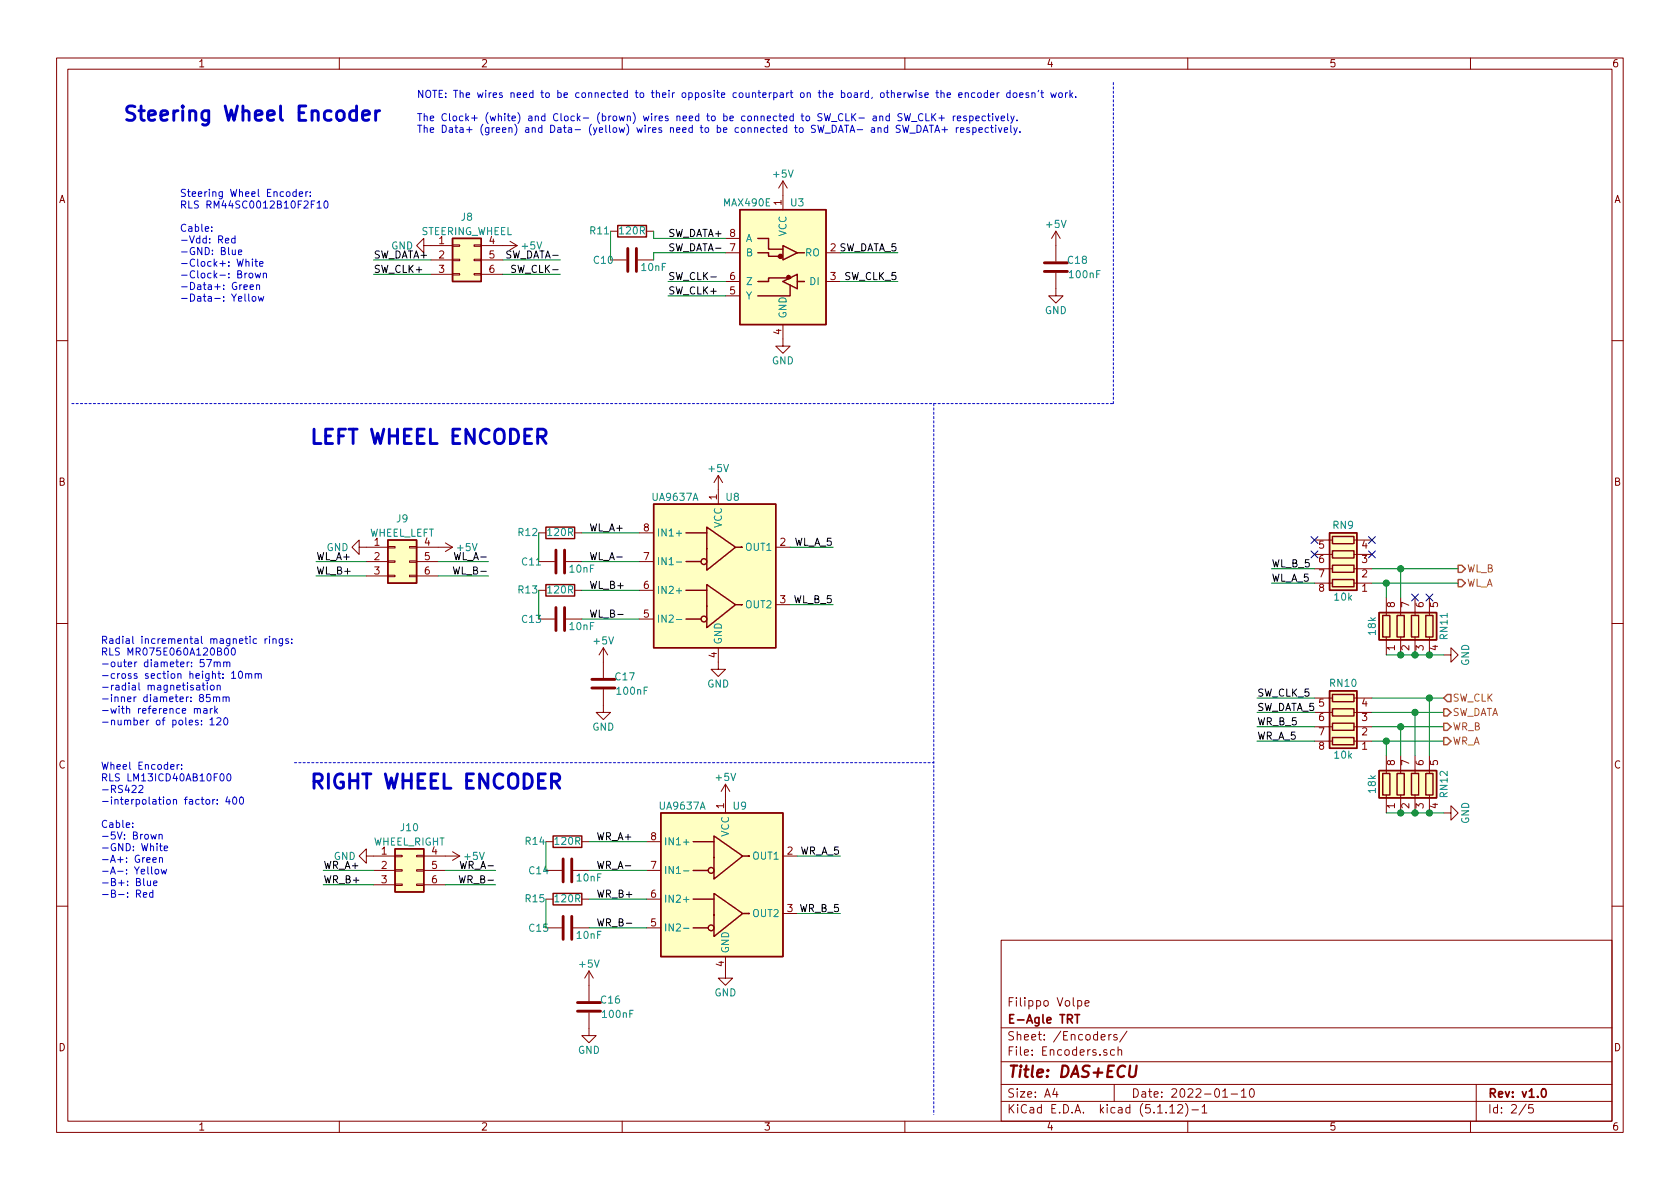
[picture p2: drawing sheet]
<svg xmlns="http://www.w3.org/2000/svg" width="297mm" height="210mm" viewBox="0 0 297 210" stroke-linecap="round" stroke-linejoin="round" font-family="sans-serif">
<g fill="none" stroke="#840000" stroke-width=".18">
<path d="M10 10.3h277v189.9h-277zM12 12.2h273v186.1h-273zM60 10.3v1.9M110 10.3v1.9M160 10.3v1.9M210 10.3v1.9M260 10.3v1.9M138.4 32v5.1M138.4 32l-.7 1.3M138.4 32l.8 1.3M74.9 43.4v-1.2l-1.2 1.2 1.2 1.3v-1.3h5.1M76.2 46h3.8"/>
<path d="M76.2 48.5h3.8M80 48.4h1.3v.2h-1.3zM80 43.3h1.3v.3h-1.3zM80 45.8h1.3v.3h-1.3zM83.8 48.4h1.3v.2h-1.3zM83.8 43.3h1.3v.3h-1.3zM83.8 45.8h1.3v.3h-1.3zM85.1 46h3.8M85.1 43.4h6.3M85.1 48.5h3.8M90.2 42.7l1.2 .7M91.4 43.4l-1.2 .8"/>
<path d="M107.9 46h2.8M107.9 40.9h1.3M112.8 46h2.8M114.3 40.9h1.3M128.3 44.7h2.5M128.3 49.8h2.5M128.3 52.3h2.5M128.3 42.2h2.5M138.4 57.4v3.8h1.3l-1.3 1.3-1.2-1.3h1.2M139.1 49.1h.6M146 44.7h2.6M146 49.8h2.6"/>
<path d="M186.7 48.3v4h1.3l-1.3 1.3-1.3-1.3h1.3M186.7 40.9l-.8 1.3M186.7 40.9v5.3M186.7 40.9l.8 1.3M10 60.2h2M285 60.2h2M63.5 96.8v-1.3l-1.3 1.3 1.3 1.2v-1.2h5.1M64.8 99.3h3.8M68.6 96.6h1.2v.3h-1.2zM68.6 99.2h1.2v.2h-1.2zM72.4 96.6h1.3v.3h-1.3zM72.4 99.2h1.3v.2h-1.3z"/>
<path d="M73.7 99.3h3.8M73.7 96.8h6.3M78.7 96l1.3 .8M80 96.8l-1.3 .7M95.2 99.3h2.8M95.2 94.2h1.3M100.1 99.3h2.8M101.6 94.2h1.3M113 99.3h2.6M113 94.2h2.6M127 84.1l-.8 1.2M127 84.1v5"/>
<path d="M127 84.1l.8 1.2M137.2 96.8h2.5M232.4 98h3.2M232.4 95.5h3.2M239.4 98h3.2M239.4 95.5h3.2M10 110.3h2M64.8 101.8h3.8M68.6 101.7h1.2v.3h-1.2zM72.4 101.7h1.3v.3h-1.3zM73.7 101.8h3.8M95.2 109.5h2.8"/>
<path d="M95.2 104.4h1.3M100.1 109.5h2.8M101.6 104.4h1.3M106.7 114.5l-.8 1.3M106.7 114.5v5.4M106.7 114.5l.7 1.3M113 109.5h2.6M113 104.4h2.6M127 114.5v3.9h1.3l-1.3 1.2-1.3-1.2h1.3M137.2 106.9h2.5M232.4 103.1h3.2M232.4 100.6h3.2"/>
<path d="M239.4 103.1h3.2M239.4 100.6h3.2M245.1 105.7v3.1M245.1 112.6v3.2M247.6 105.7v3.1M247.6 112.6v3.2M250.2 105.7v3.1M250.2 112.6v3.2M252.7 105.7v3.1M252.7 112.6v3.2M255.3 115.8h1.2v-1.3l1.3 1.3-1.3 1.3v-1.3M285 110.3h2"/>
<path d="M106.7 121.9v4.1h1.2l-1.2 1.2-1.3-1.2h1.3M128.3 138.7v5.1M128.3 138.7l-.8 1.2M128.3 138.7l.7 1.2M232.4 131.1h3.2M232.4 128.5h3.2M232.4 126h3.2M232.4 123.4h3.2M239.4 131.1h3.2M239.4 128.5h3.2M239.4 126h3.2M239.4 123.4h3.2"/>
<path d="M245.1 133.6v3.2M247.6 133.6v3.2M250.2 133.6v3.2M252.7 133.6v3.2M64.8 151.4v-1.3l-1.3 1.3 1.3 1.2v-1.2h5M66 153.9h3.8M66 156.5h3.8M69.8 156.3h1.3v.3h-1.3zM69.8 151.3h1.3v.2h-1.3zM69.8 153.8h1.3v.2h-1.3zM73.7 156.3h1.2v.3h-1.2zM73.7 151.3h1.2v.2h-1.2z"/>
<path d="M73.7 153.8h1.2v.2h-1.2zM74.9 151.4h6.4M74.9 153.9h3.8M74.9 156.5h3.8M80 150.6l1.3 .8M81.3 151.4l-1.3 .7M96.5 159h1.3M96.5 153.9h2.8M96.5 148.8h1.3M101.3 153.9h2.8M102.9 159h1.2M102.9 148.8h1.2"/>
<path d="M114.3 159h2.5M114.3 153.9h2.5M114.3 148.8h2.5M138.4 151.4h2.6M245.1 140.6v3.2M247.6 140.6v3.2M250.2 140.6v3.2M252.7 140.6v3.2M255.3 143.8h1.2v-1.3l1.3 1.3-1.3 1.2v-1.2M10 160.2h2M96.5 164.1h2.8M101.3 164.1h2.8"/>
<path d="M104.1 179.1v4h1.3l-1.3 1.3-1.2-1.3h1.2M104.1 171.7v5.3M104.1 171.7l-.7 1.3M104.1 171.7l.8 1.3M114.3 164.1h2.5M128.3 169.2v3.8h1.2l-1.2 1.2-1.3-1.2h1.3M138.4 161.5h2.6M177 166.3h108v32h-108zM190.6 177l.4-.1 .3 .3-.2 .6h-.5M191.8 177.4l.8-.1-.1-.3-.5-.1-.2 .2 .1 .7h.6M285 160.2h2M60 198.3v1.9"/>
<path d="M110 198.3v1.9M160 198.3v1.9M177 194.8h108M177 191.8h108M177 187.8h108M177 181.8h108M186.5 192.5l-.4 1h1M186.8 193v1M194.7 183.4l.7-.1-.1-.3-.4-.1-.2 .2 .1 .7h.5M196.1 182.9v1M196.5 182.9l-.4 .2v.1M197 191.8v3"/>
<path d="M197.1 185.7l-.5-.1-.3 .3 .2 .6h.6M197.5 183a.37 .37 0 0 0-.6 .1l.1 .3 .5 .1 .1 .1-.3 .3-.4-.1M197.7 185.7l.2-.1 .4 .1v.9M197.7 185.1v1.5M199.3 182.3l-1.3 2M206.8 195.8l.5-.5v1.5M206.8 196.8h.9M208.3 195.5l.2-.2h.3l.2 .2 .1 .3-.9 1h.9M209.6 195.1a1.71 1.71 0 0 1 0 2.3M210 198.3v1.9M210.7 196.3h1.2M212.5 195.8l.5-.5v1.5"/>
<path d="M212.5 196.8h.9M216.2 194h.8M217.7 193.5h1.1M219.5 193l.4-.5v1.5M219.5 194h.8M221.1 192.6l.2-.1a.8 .8 0 0 1 .5 .8 .8 .8 0 0 1-.5 .7 1 1 0 0 1-.2-1.4zM260 198.3v1.9M261 191.8v6.5M269.8 195.2l-1.2 2M271 195.3h-.7v.7l.2-.1 .5 .1 .1 .2-.1 .5-.2 .1-.5-.1"/>
</g>
<path d="M190 179.4h.9M190.5 179.4v1.5M272.7 192.7l.2-.2a.81 .81 0 0 1 .6 .6 .81 .81 0 0 1-.3 .8l-.2 .1a.79 .79 0 0 1-.3-1.3z" fill="none" stroke="#840000" stroke-width=".3"/>
<path d="M199.8 188.4l-.2 1.7 .2 .2a.66 .66 0 0 0 1-.2l.2-1.7" fill="none" stroke="#840000" stroke-width=".41"/>
<g fill="#ffffc2" stroke="#ffffc2" stroke-width=".18">
<path d="M116.8 143.8h21.6v25.4h-21.6z"/>
<path d="M69.8 150.1h5.1v7.6h-5.1z"/>
<path d="M235.1 94.2h4.8v10.2h-4.8z"/>
<path d="M243.8 108.3h10.2v4.9h-10.2z"/>
<path d="M235.1 122.2h4.8v10.1h-4.8z"/>
<path d="M243.8 136.3h10.2v4.8h-10.2z"/>
<path d="M68.6 95.5h5.1v7.6h-5.1z"/>
<path d="M130.8 37.1h15.2v20.3h-15.2z"/>
<path d="M80 42.2h5.1v7.6h-5.1z"/>
<path d="M115.6 89.1h21.6v25.4h-21.6z"/>
</g>
<g fill="none" stroke="#840000" stroke-width=".25">
<path d="M109.2 39.9h5.1v2h-5.1zM130.8 37.1h15.2v20.3h-15.2zM80 42.2h5.1v7.6h-5.1zM134 42.2h1.9v1.9h2.5M134 44.7h1.9v.6h1.9M138.4 49.8l2.6-1.3v2.5zM138.4 43.4l2.6 1.3-2.6 1.3zM139.1 49.1h-3.2v.7h-1.9M139.7 50.4v1.9h-5.7M141 49.8h1.2M141 44.7h1.2M68.6 95.5h5.1v7.6h-5.1z"/>
<path d="M96.5 93.2h5.1v2h-5.1zM115.6 89.1h21.6v25.4h-21.6zM121.3 94.2h3.7M121.3 99.3h2.7M125 93.2l5 3.6-5 4zM130.2 96.8h1h-.1M235.1 94.2h4.8v10.2h-4.8zM235.6 99.9h3.8v1.3h-3.8zM235.6 97.4h3.8v1.3h-3.8zM235.6 94.9h3.8v1.2h-3.8zM96.5 103.4h5.1v2h-5.1zM121.3 104.4h3.7"/>
<path d="M121.3 109.5h2.7M125 103.4l5 3.5-5 4.1zM130.2 106.9h1h-.1M235.6 102.5h3.8v1.3h-3.8zM243.8 108.3h10.2v4.9h-10.2zM244.5 108.8h1.2v3.8h-1.2zM247 108.8h1.3v3.8h-1.3zM249.6 108.8h1.2v3.8h-1.2zM252.1 108.8h1.3v3.8h-1.3zM235.1 122.2h4.8v10.1h-4.8zM235.6 130.4h3.8v1.3h-3.8zM235.6 127.9h3.8v1.3h-3.8z"/>
<path d="M235.6 125.3h3.8v1.3h-3.8zM235.6 122.8h3.8v1.3h-3.8zM243.8 136.3h10.2v4.8h-10.2zM244.5 136.8h1.2v3.8h-1.2zM247 136.8h1.3v3.8h-1.3zM249.6 136.8h1.2v3.8h-1.2zM252.1 136.8h1.3v3.8h-1.3zM69.8 150.1h5.1v7.6h-5.1zM97.8 147.8h5.1v2.1h-5.1zM97.8 158h5.1v2h-5.1zM116.8 143.8h21.6v25.4h-21.6zM122.6 159h3.6"/>
<path d="M122.6 148.8h3.6M122.6 153.9h2.6M126.2 158l5.1 3.5-5.1 4.1zM126.2 147.8l5.1 3.6-5.1 4zM131.4 151.4h1.1h-.2M122.6 164.1h2.6M131.4 161.5h1.1h-.2"/>
<circle cx="124.5" cy="99.3" r=".51"/>
<circle cx="124.5" cy="109.5" r=".51"/>
<circle cx="125.7" cy="153.9" r=".51"/>
<circle cx="125.7" cy="164.1" r=".51"/>
</g>
<path d="M119.6 99.4h.9M119.6 94.3h.9M119.6 109.5h.9M119.6 104.5h.9M120.9 159.1h.9M120.9 154h.9M120.9 148.9h.9M120.9 164.2h.9" fill="none" stroke="#008484" stroke-width=".18"/>
<g fill="none" stroke="#840000" stroke-width=".51">
<path d="M111 43.9v4.1M112.5 43.9v4.1M184.7 48h4M184.7 46.5h4M98.3 97.3v4M99.8 97.3v4M98.3 107.4v4.1M99.8 107.4v4.1M104.6 121.7h4.1M104.6 120.1h4.1M99.6 151.9v4.1M101.1 151.9v4.1"/>
<path d="M99.6 162v4.1M101.1 162v4.1M102.1 178.8h4.1M102.1 177.3h4.1"/>
</g>
<circle cx="139.7" cy="49.1" r=".13" fill="#840000" stroke="#840000" stroke-width=".18"/>
<g fill="#840000" stroke="#840000" stroke-width=".25">
<circle cx="139.4" cy="49" r=".3"/>
<circle cx="138" cy="45.3" r=".36"/>
</g>
<path d="M12.7 71.4h184.1M165.1 71.4v125.7M196.8 71.4v-57.2M52.1 134.9h113" fill="none" stroke="#0000c2" stroke-width=".18" stroke-dasharray=".4 .4"/>
<g fill="none" stroke="#008400" stroke-width=".18">
<path d="M66 48.5h10.2M66 46h10.2M88.9 48.5h10.2M88.9 46h10.2M107.9 40.9v5.1M115.6 40.9v1.3h12.7M118.1 49.8h10.2M118.1 52.3h10.2M128.3 44.7h-12.7v1.3M148.6 49.8h10.1M148.6 44.7h10.1M55.9 99.3h8.9"/>
<path d="M77.5 99.3h8.9M95.2 94.2v5.1M102.9 99.3h10.1M102.9 94.2h10.1M139.7 96.8h7.6M55.9 101.8h8.9M77.5 101.8h8.9M95.2 104.4v5.1M102.9 109.5h10.1M102.9 104.4h10.1M139.7 106.9h7.6M224.8 100.6h7.6"/>
<path d="M224.8 103.1h7.6M242.6 100.6h15.2M242.6 103.1h15.2M245.1 115.8h10.2M245.1 103.1v2.6M247.6 100.6v5.1M222.2 123.4h10.2M222.2 126h10.2M222.2 131.1h10.2M222.2 128.5h10.2M242.6 123.4h12.7M242.6 126h12.7"/>
<path d="M242.6 131.1h12.7M242.6 128.5h12.7M245.1 131.1v2.5M247.6 128.5v5.1M250.2 126v7.6M252.7 123.4v10.2M57.1 153.9h8.9M57.1 156.5h8.9M78.7 153.9h8.9M78.7 156.5h8.9M96.5 148.8v5.1M96.5 159v5.1"/>
<path d="M104.1 153.9h10.2M104.1 148.8h10.2M104.1 159h10.2M141 151.4h7.6M245.1 143.8h10.2M104.1 164.1h10.2M141 161.5h7.6"/>
</g>
<path d="M257.8 99.9h.6l.7 .7-.7 .6h-.6zM257.8 102.5h.6l.7 .6-.7 .7h-.6zM255.3 130.4h.6l.6 .7-.6 .6h-.6zM255.3 127.9h.6l.6 .6-.6 .7h-.6zM255.3 125.3h.6l.6 .7-.6 .6h-.6zM255.9 122.8h.6v1.3h-.6l-.6-.7z" fill="none" stroke="#848400" stroke-width=".25"/>
<path d="M91.2 47l-.5-.1-.2 .1v.4l.6 .2 .1 .3-.3 .3-.5-.1M125.7 49h.9M80.2 100.2l.3 1.3 .2-.9 .2 .9 .4-1.3M109.2 108.7h1M81.2 154.9l.3 1.2 .2-.9 .3 .9 .3-1.2M110.7 163.3h1" fill="none" stroke="#000" stroke-width=".18"/>
<g fill="none" stroke="#0000c2" stroke-width=".18">
<path d="M167.5 16.8l.6-.1-.1-.2-.4-.1-.1 .2v.6h.5M169.5 16.8l.6-.1v-.2l-.4-.1-.2 .2 .1 .6h.5M170.7 16.5l.1-.1 .3 .1 .1 .7M170.7 16.4v.8M172.4 16.5l-.4-.1-.2 .2 .1 .6h.5M172.9 16.5l.2-.1 .4 .1v.5l-.1 .2h-.3l-.2-.1zM174.6 16.5l-.4-.1-.2 .2 .1 .6h.5M174.6 16v1.2M175.1 16.8l.6-.1v-.2l-.4-.1-.2 .2 .1 .6h.5M176.3 16.4v.8M176.7 16.4l-.3 .1-.1 .1M178.6 16.5l-.4-.1-.2 .2 .1 .6h.5"/>
<path d="M178.6 16v1.2M179.2 16.5l.4-.1 .2 .2-.1 .6h-.3l-.3-.2zM180.3 16.8l.6-.1-.1-.2-.3-.1-.2 .2v.6h.5M181.9 16.5l-.3-.1-.2 .2v.2l.5 .1v.3h-.5M182.4 16.5l.3-.1 .2 .1 .1 .7M182.4 16.4v.8M183.7 16l-.2 .2M184 16.4h.5M184.2 16v1.1l.3 .1M185.8 16.4l.2 .8 .3-.6 .2 .6 .3-.8M187.3 16.5l.3-.1 .2 .1-.1 .7h-.3l-.2-.2zM188.4 16.4v.8"/>
<path d="M188.7 16.4l-.3 .2M189.2 16v1.2M189.3 16.8l.4 .4M189.7 16.4l-.5 .5M190.2 17.1v.1M52.4 34l-.4-.1-.2 .2 .1 .6h.5M52.4 33.5v1.2M52.9 34.3l.6-.1v-.2l-.4-.1-.2 .2 .1 .6h.5M54.1 33.9v.8M54.4 33.9l-.2 .1-.1 .1M54.9 34.6v.1M54.9 34v.1"/>
<path d="M55.7 35.5h-.7v1.3M56.1 35.9l.3-.4v1.3M56.1 36.8h.7M57.4 35.7l.2-.2a.69 .69 0 0 1 .4 .7 .69 .69 0 0 1-.4 .6l-.3-.2v-.3zM159.5 20.2l-.5-.1-.2 .1-.1 .2 .2 .2 .5 .2 .1 .3-.3 .3-.5-.1M159.9 20.1l.3 1.3 .3-1 .2 1 .3-1.3M160.9 23.5h.9M161.2 21.5h.9M162.1 22.1a.64 .64 0 0 1 .8 .7 .64 .64 0 0 1-.8 .6zM163.2 20.2a.6 .6 0 0 0-.9 .4 .6 .6 0 0 0 .6 .8l.3-.2M163.2 23.4l.5-1.3 .4 1.3M163.3 23.1h.7"/>
<path d="M163.7 20.1v1.3h.6M164.3 22.1h.7M164.7 22.1v1.3M164.7 20.1v1.3M164.9 20.6l.6 .8M165.3 23.4l.4-1.3 .4 1.3M165.4 23.1h.6M165.5 20.1l-.8 .7M166 20.9h1M166.5 20.4v1M166.5 22.9h1M167 22.4v1"/>
<path d="M168.6 20.5v.9M168.9 20.5l-.3 .2M169.1 22.6v.8M169.3 20.9l.6-.1-.1-.2-.3-.1-.2 .2v.6h.5M169.5 22.6l-.4 .2M169.8 23l.6-.1v-.3h-.4l-.2 .2 .1 .6h.5M170.8 20.6l-.3-.1-.1 .2v.2l.4 .1v.3h-.4M171.4 22.6h-.3l-.2 .2 .1 .1 .4 .2v.3h-.5M171.4 20.6l.4-.1 .3 .2-.2 .6h-.5M171.4 20.5v1.3M172 22.6h.4l.2 .2-.1 .6h-.5M172 22.6v1.2"/>
<path d="M172.5 20.9l.7-.1-.1-.2-.4-.1-.2 .2 .1 .6h.5M173.1 23l.6-.1-.1-.3h-.3l-.2 .2 .1 .6h.4M174.2 20.6l-.3-.1-.3 .2 .2 .6h.4M174.6 20.5h.5M174.8 20.1v1.1l.3 .2M174.8 22.6h-.4l-.2 .2 .1 .6h.5M175.1 22.6h.5M175.3 22.1v1.1l.3 .2M175.5 20.1v.1M175.5 20.5v.9M176 20.5l.3 .9 .3-.9M176 22.1v.2"/>
<path d="M176 22.6v.8M176.5 22.6l.3 .8 .3-.8M177 20.9l.6-.1v-.2l-.4-.1-.2 .2 .1 .6h.5M177.6 23l.6-.1-.1-.3h-.4l-.1 .2v.6h.5M178.2 20.1v1.1l.2 .2M178.7 22.1v1.1l.2 .2M178.7 20.5l.3 .9M179.2 22.6l.4 .8M179.3 20.5l-.4 1.2-.2 .1M179.8 21.2v.2M179.9 22.6l-.5 1.1-.2 .1M180.3 23.3v.1"/>
<path d="M37.4 40.8v.1M37.4 40.1v.2M39.9 42.5l.6-.1-.1-.2-.4-.1-.1 .2v.6h.5M41.1 44.2v.8h.3l.2-.1M41.6 42.2l-.4-.1-.3 .3 .2 .5h.5M41.6 41.7v1.3M41.6 44.2v.8M42.2 44.6l.5-.1v-.3h-.4l-.1 .2v.6h.5M43.1 50.8l.6-.1v-.3h-.4l-.2 .1 .1 .6h.5M43.3 52v1.1l.2 .2M43.5 46.4l.2-.2 .3 .1v.8M44 52v1.1l.1 .2"/>
<path d="M44.1 48.4l.3-.1 .3 .2-.1 .6h-.3l-.3-.2zM44.2 50.8l.6-.1v-.3h-.4l-.2 .1 .1 .6h.5M44.6 45.8v.1M44.6 46.2v.9M44.7 52.5l.3-.1 .2 .2v.4l-.2 .3-.3-.1-.1-.2zM45.1 46.2h.4M45.1 48.3l.3 .8 .2-.6 .2 .6 .3-.8M45.2 45.8v1.1l.3 .2M45.4 50.5l.1-.1h.3l.1 .8M45.4 50.4v.8M45.7 52.4l.2 .9 .3-.7 .2 .7 .2-.9M45.9 46.7l.6-.1v-.3l-.4-.1-.2 .2 .1 .6h.5"/>
<path d="M46.6 48.4l.2-.1 .3 .1v.7M46.6 48.3v.8M36.5 116.6h.9l-.6 1.3M37.9 117.2l.1-.1h.4v.8M37.9 117.1v.8M38.4 117.2l.2-.1h.3v.8M39.5 117.2l.2-.1h.3l.1 .8M39.5 117.1v.8M39.8 114.7l.2-.1a.67 .67 0 0 1 .4 .6 .67 .67 0 0 1-.4 .6l-.3-.2v-.2zM40.1 117.2l.2-.1h.3v.8M40.9 119l.4-.3v1.3M40.9 120h.8"/>
<path d="M41 114.7l.2-.1a.69 .69 0 0 1 .4 .6 .69 .69 0 0 1-.4 .6l-.2-.1-.1-.3zM42.3 118.8l.2-.1a.69 .69 0 0 1 .4 .6 .69 .69 0 0 1-.4 .7l-.2-.2-.1-.3zM43.4 119.2l.2-.1 .3 .1 .1 .8M43.4 119.1v.9M44 119.3l.1-.2 .3 .1 .1 .8M45.1 119.2l.2-.1 .3 .1 .1 .8M45.1 119.1v.9M45.7 119.3l.1-.2 .4 .1v.8M46.9 112.9v.9M47.2 112.9l-.3 .3M47.7 112.5v.1M47.7 112.9v.9"/>
<path d="M48.3 113.1l.1-.2 .3 .1 .1 .8M48.3 112.9v.9M50 112.9v1.1l-.3 .2-.3-.1M50 113l-.4-.1-.2 .3 .1 .5h.5M51 113l-.3-.1-.2 .2 .1 .2 .4 .1v.3h-.5M51.6 113.7v.1M51.6 113v.1M24.6 139l.4-.1 .3 .3-.1 .2-.7 .8h.8M31.3 135.2v.8M31.7 135.2l-.4 .2M32.1 135.9v.1M32.1 135.2v.2"/>
<path d="M34.4 125.4l.1-.1h.3l.1 .8M34.8 121.2h.5v.8M34.9 125.5l.2-.2h.3v.8M35.3 121.5h-.4l-.2 .2 .1 .3h.5M35.6 128.1v.1M35.6 127.4v.1M35.7 121.2h.5M35.9 120.7v1.1l.3 .2M36 125.3h.5l.1 .8M36.6 125.6h-.4l-.2 .2v.3h.6M36.7 121.2v.8M37.1 122.8h-.6v.6l.2-.1 .4 .1v.5l-.1 .2-.5-.2"/>
<path d="M37.1 127.3l.4-.4v1.3M37.1 128.2h.8M37.2 125.3v.8M37.3 121.2h.3l.3 .2-.2 .6h-.3l-.2-.2zM37.6 125.3l-.4 .2M37.7 123.4l.2-.2 .3 .1 .1 .8M37.7 123.2v.9M38 124.9v1.2M38.1 125.6l.4 .5M38.3 123.4l.2-.2 .3 .1v.8M38.4 127l.4-.1 .3 .4-.1 .2-.7 .7h.8M38.4 121.3l.2-.1h.3v.8"/>
<path d="M38.4 121.2v.8M38.5 125.3l-.5 .5M39 137l.2-.2a.67 .67 0 0 1 .4 .7 .67 .67 0 0 1-.4 .6l-.3-.2v-.3zM39.4 123.4l.2-.2 .3 .1 .1 .8M39.4 123.2v.9M39.7 127l.2-.1a.67 .67 0 0 1 .4 .7 .67 .67 0 0 1-.4 .6 .83 .83 0 0 1-.2-1.2zM40 123.4l.2-.2 .3 .1v.8M40.2 137l.2-.2a.69 .69 0 0 1 .4 .7 .69 .69 0 0 1-.4 .6l-.2-.1-.1-.4zM23.5 146.2v.1M23.5 145.5v.2M25.3 158.2l.7-.1-.1-.2-.4-.1-.2 .2 .1 .6h.5M26.1 155.8v.8h.3l.2-.1"/>
<path d="M26.6 155.8v.8M26.7 147.5l.2 .9 .3-.6 .2 .6 .2-.9M26.8 153.3v1.1l.2 .2M27 152.1l.6-.1v-.3h-.4l-.2 .1 .1 .6h.5M27 157.9l-.3-.1-.3 .3 .1 .5h.5M27 157.4v1.3M27.2 156.2l.6-.1-.1-.3h-.4l-.1 .2v.6h.5M27.5 153.8l.3-.1 .2 .1 .1 .5-.2 .2-.3 .1-.1-.2zM28.1 147.7l.2-.2 .3 .1 .1 .8M28.1 147.5v.9M28.2 151.8l.2-.1h.3v.8M28.2 149.6h.5"/>
<path d="M28.2 151.7v.8M28.4 149.2v1.1l.3 .1M28.5 153.7l.2 .9 .3-.7 .2 .7 .3-.9M29 150l.6-.1v-.2l-.4-.1-.2 .2 .1 .6h.5M37.6 141.4v.8M38 141.4l-.4 .2M38.4 142.1v.1M38.4 141.4v.1M40.2 140.9l-.3 .9h.8M40.5 141.4v.8M41.2 141.1l.2-.2a.67 .67 0 0 1 .5 .7 .67 .67 0 0 1-.5 .6l-.3-.5zM42.5 141.1l.1-.2a.69 .69 0 0 1 .5 .7 .69 .69 0 0 1-.5 .6l-.2-.2-.1-.3z"/>
</g>
<path d="M66.4 19.6v1.7M67.1 19.6a.64 .64 0 0 0-.7 .5M64.1 20.4l1.2-.2-.1-.5-.7-.1-.4 .3v1l.1 .3 .3 .1 .7-.1" fill="none" stroke="#0000c2" stroke-width=".51"/>
<g fill="#008400" stroke="#008400" stroke-width=".25">
<circle cx="247.7" cy="115.8" r=".51"/>
<circle cx="247.7" cy="143.8" r=".51"/>
<circle cx="250.2" cy="143.8" r=".51"/>
<circle cx="252.7" cy="143.8" r=".51"/>
<circle cx="245.1" cy="131.1" r=".51"/>
<circle cx="247.7" cy="128.5" r=".51"/>
<circle cx="250.2" cy="126" r=".51"/>
<circle cx="252.7" cy="123.4" r=".51"/>
<circle cx="250.2" cy="115.8" r=".51"/>
<circle cx="252.7" cy="115.8" r=".51"/>
<circle cx="245.1" cy="103.1" r=".51"/>
<circle cx="247.7" cy="100.6" r=".51"/>
</g>
<path d="M231.8 97.4l1.2 1.2M231.8 94.9l1.2 1.2M233 97.4l-1.2 1.2M233 94.9l-1.2 1.2M242 94.9l1.2 1.2M242 97.4l1.2 1.2M243.2 94.9l-1.2 1.2M243.2 97.4l-1.2 1.2M249.6 105l1.2 1.3M250.8 105l-1.2 1.3M252.1 105l1.2 1.3M253.3 105l-1.2 1.3" fill="none" stroke="#000084" stroke-width=".18"/>
<g font-size="3.5" fill="#0000c2">
<text x="21.6" y="21.4">Steering Wheel Encoder</text>
<text x="54.6" y="78.6">LEFT WHEEL ENCODER</text>
<text x="54.6" y="139.5">RIGHT WHEEL ENCODER</text>
</g>
<text font-size="2.8" fill="#840000" x="178" y="190.5">Title: DAS+ECU</text>
<g font-size="2.1" fill="#840000">
<text x="178" y="178">Filippo Volpe</text>
<text x="178" y="184">Sheet: /Encoders/</text>
<text x="178" y="181">E-Agle TRT</text>
<text x="178" y="186.7">File: Encoders.sch</text>
<text x="178" y="196.9">KiCad E.D.A. kicad (5.1.12)-1</text>
<text x="178" y="194.1">Size: A4</text>
<text x="200" y="194.1">Date: 2022-01-10</text>
<text x="263" y="194.1">Rev: v1.0</text>
<text x="263" y="196.9">Id: 2/5</text>
</g>
<g font-size="1.8" fill="#840000">
<text x="35" y="11.9">1</text>
<text x="85" y="11.9">2</text>
<text x="135" y="11.9">3</text>
<text x="185" y="11.9">4</text>
<text x="235" y="11.9">5</text>
<text x="285" y="11.9">6</text>
<text x="10.4" y="35.9">A</text>
<text x="285.4" y="35.9">A</text>
<text x="129.1" y="41.9">8</text>
<text x="138.2" y="36.3" transform="rotate(-90 138.2 36.3)">1</text>
<text x="77.6" y="43.2">1</text>
<text x="77.6" y="45.7">2</text>
<text x="86.5" y="43.2">4</text>
<text x="86.5" y="45.7">5</text>
<text x="129.1" y="44.4">7</text>
<text x="77.6" y="48.3">3</text>
<text x="86.5" y="48.3">6</text>
<text x="129.1" y="52.1">5</text>
<text x="129.1" y="49.5">6</text>
<text x="146.8" y="49.5">3</text>
<text x="138.2" y="59.2" transform="rotate(-90 138.2 59.2)">4</text>
<text x="10.4" y="85.9">B</text>
<text x="126.7" y="88.4" transform="rotate(-90 126.7 88.4)">1</text>
<text x="285.4" y="85.9">B</text>
<text x="113.8" y="94">8</text>
<text x="66.2" y="96.5">1</text>
<text x="66.2" y="99.1">2</text>
<text x="66.2" y="101.6">3</text>
<text x="75.1" y="96.5">4</text>
<text x="75.1" y="99.1">5</text>
<text x="75.1" y="101.6">6</text>
<text x="113.8" y="99.1">7</text>
<text x="137.9" y="96.5">2</text>
<text x="233.2" y="97">5</text>
<text x="233.2" y="99.6">6</text>
<text x="240.8" y="99.6">3</text>
<text x="240.8" y="97">4</text>
<text x="113.8" y="104.1">6</text>
<text x="137.9" y="106.7">3</text>
<text x="233.2" y="102.1">7</text>
<text x="233.2" y="104.6">8</text>
<text x="240.8" y="104.6">1</text>
<text x="240.8" y="102.1">2</text>
<text x="246.6" y="107.4" transform="rotate(-90 246.6 107.4)">8</text>
<text x="249.2" y="107.4" transform="rotate(-90 249.2 107.4)">7</text>
<text x="251.7" y="107.4" transform="rotate(-90 251.7 107.4)">6</text>
<text x="254.3" y="107.4" transform="rotate(-90 254.3 107.4)">5</text>
<text x="113.8" y="109.2">5</text>
<text x="126.7" y="116.3" transform="rotate(-90 126.7 116.3)">4</text>
<text x="246.6" y="115" transform="rotate(-90 246.6 115)">1</text>
<text x="249.2" y="115" transform="rotate(-90 249.2 115)">2</text>
<text x="251.7" y="115" transform="rotate(-90 251.7 115)">3</text>
<text x="254.3" y="115" transform="rotate(-90 254.3 115)">4</text>
<text x="233.2" y="125">5</text>
<text x="240.8" y="125">4</text>
<text x="233.2" y="127.5">6</text>
<text x="233.2" y="130">7</text>
<text x="240.8" y="130">2</text>
<text x="240.8" y="127.5">3</text>
<text x="10.4" y="135.9">C</text>
<text x="233.2" y="132.6">8</text>
<text x="240.8" y="132.6">1</text>
<text x="246.6" y="135.4" transform="rotate(-90 246.6 135.4)">8</text>
<text x="249.2" y="135.4" transform="rotate(-90 249.2 135.4)">7</text>
<text x="251.7" y="135.4" transform="rotate(-90 251.7 135.4)">6</text>
<text x="254.3" y="135.4" transform="rotate(-90 254.3 135.4)">5</text>
<text x="285.4" y="135.9">C</text>
<text x="128" y="143" transform="rotate(-90 128 143)">1</text>
<text x="246.6" y="143" transform="rotate(-90 246.6 143)">1</text>
<text x="249.2" y="143" transform="rotate(-90 249.2 143)">2</text>
<text x="251.7" y="143" transform="rotate(-90 251.7 143)">3</text>
<text x="254.3" y="143" transform="rotate(-90 254.3 143)">4</text>
<text x="115.1" y="148.6">8</text>
<text x="67.5" y="151.1">1</text>
<text x="67.5" y="153.7">2</text>
<text x="76.4" y="151.1">4</text>
<text x="76.4" y="153.7">5</text>
<text x="115.1" y="153.7">7</text>
<text x="67.5" y="156.2">3</text>
<text x="76.4" y="156.2">6</text>
<text x="115.1" y="158.7">6</text>
<text x="115.1" y="163.8">5</text>
<text x="128" y="170.9" transform="rotate(-90 128 170.9)">4</text>
<text x="10.4" y="185.9">D</text>
<text x="285.4" y="185.9">D</text>
<text x="35" y="199.9">1</text>
<text x="85" y="199.9">2</text>
<text x="135" y="199.9">3</text>
<text x="185" y="199.9">4</text>
<text x="235" y="199.9">5</text>
<text x="285" y="199.9">6</text>
</g>
<g font-size="1.8" fill="#0000c2">
<text x="73.7" y="17.3">NOTE: The wires need to be connected to their opposite counterpart on the board, otherwise the encoder doesn't work.</text>
<text x="73.7" y="21.4">The Clock+ (white) and Clock- (brown) wires need to be connected to SW_CLK- and SW_CLK+ respectively.</text>
<text x="73.7" y="23.5">The Data+ (green) and Data- (yellow) wires need to be connected to SW_DATA- and SW_DATA+ respectively.</text>
<text x="31.7" y="34.8">Steering Wheel Encoder:</text>
<text x="31.7" y="36.9">RLS RM44SC0012B10F2F10</text>
<text x="31.7" y="41">Cable:</text>
<text x="31.7" y="43">-Vdd: Red</text>
<text x="31.7" y="45.1">-GND: Blue</text>
<text x="31.7" y="47.2">-Clock+: White</text>
<text x="31.7" y="49.2">-Clock-: Brown</text>
<text x="31.7" y="51.3">-Data+: Green</text>
<text x="31.7" y="53.3">-Data-: Yellow</text>
<text x="17.8" y="113.9">Radial incremental magnetic rings:</text>
<text x="17.8" y="115.9">RLS MR075E060A120B00</text>
<text x="17.8" y="118">-outer diameter: 57mm</text>
<text x="17.8" y="120">-cross section height: 10mm</text>
<text x="17.8" y="122.1">-radial magnetisation</text>
<text x="17.8" y="124.1">-inner diameter: 85mm</text>
<text x="17.8" y="126.2">-with reference mark</text>
<text x="17.8" y="128.3">-number of poles: 120</text>
<text x="17.8" y="136.1">Wheel Encoder:</text>
<text x="17.8" y="138.2">RLS LM13ICD40AB10F00</text>
<text x="17.8" y="140.2">-RS422</text>
<text x="17.8" y="142.3">-interpolation factor: 400</text>
<text x="17.8" y="146.4">Cable:</text>
<text x="17.8" y="148.5">-5V: Brown</text>
<text x="17.8" y="150.5">-GND: White</text>
<text x="17.8" y="152.6">-A+: Green</text>
<text x="17.8" y="154.6">-A-: Yellow</text>
<text x="17.8" y="156.7">-B+: Blue</text>
<text x="17.8" y="158.7">-B-: Red</text>
</g>
<g font-size="1.8" fill="#008484">
<text x="136.8" y="31.4">+5V</text>
<text x="74.3" y="41.6">STEERING_WHEEL</text>
<text x="81.6" y="39">J8</text>
<text x="104.4" y="41.4">R11</text>
<text x="109.7" y="41.4">120R</text>
<text x="128.1" y="36.5">MAX490E</text>
<text x="139.1" y="41.8" transform="rotate(-90 139.1 41.8)">VCC</text>
<text x="139.9" y="36.5">U3</text>
<text x="185.1" y="40.3">+5V</text>
<text x="92.4" y="44.1">+5V</text>
<text x="105.1" y="46.7">C10</text>
<text x="113.5" y="47.9">10nF</text>
<text x="131.8" y="45.3">B</text>
<text x="131.8" y="42.8">A</text>
<text x="142.4" y="45.3">RO</text>
<text x="188.9" y="46.7">C18</text>
<text x="131.8" y="53">Y</text>
<text x="131.8" y="50.4">Z</text>
<text x="143.3" y="50.4">DI</text>
<text x="189.2" y="49.2">100nF</text>
<text x="139.1" y="56.4" transform="rotate(-90 139.1 56.4)">GND</text>
<text x="184.7" y="55.5">GND</text>
<text x="136.5" y="64.4">GND</text>
<text x="125.4" y="83.5">+5V</text>
<text x="115.5" y="88.6">UA9637A</text>
<text x="128.4" y="88.6">U8</text>
<text x="65.2" y="94.9">WHEEL_LEFT</text>
<text x="70.2" y="92.4">J9</text>
<text x="91.7" y="94.8">R12</text>
<text x="97" y="94.8">120R</text>
<text x="116.1" y="94.9">IN1+</text>
<text x="127.6" y="93.4" transform="rotate(-90 127.6 93.4)">VCC</text>
<text x="235.7" y="93.5">RN9</text>
<text x="57.7" y="97.5">GND</text>
<text x="80.9" y="97.5">+5V</text>
<text x="92.4" y="100">C11</text>
<text x="100.8" y="101.3">10nF</text>
<text x="116.1" y="99.9">IN1-</text>
<text x="131.9" y="97.4">OUT1</text>
<text x="91.7" y="104.9">R13</text>
<text x="97" y="104.9">120R</text>
<text x="116.1" y="105">IN2+</text>
<text x="131.9" y="107.6">OUT2</text>
<text x="236" y="106.2">10k</text>
<text x="92.4" y="110.2">C13</text>
<text x="100.8" y="111.4">10nF</text>
<text x="105.1" y="114">+5V</text>
<text x="116.1" y="110.1">IN2-</text>
<text x="243.3" y="112.2" transform="rotate(-90 243.3 112.2)">18k</text>
<text x="256" y="113" transform="rotate(-90 256 113)">RN11</text>
<text x="127.6" y="114" transform="rotate(-90 127.6 114)">GND</text>
<text x="259.8" y="117.8" transform="rotate(-90 259.8 117.8)">GND</text>
<text x="108.9" y="120.3">C17</text>
<text x="109.2" y="122.9">100nF</text>
<text x="125" y="121.6">GND</text>
<text x="235.2" y="121.5">RN10</text>
<text x="104.7" y="129.2">GND</text>
<text x="236" y="134.2">10k</text>
<text x="116.7" y="143.2">UA9637A</text>
<text x="126.7" y="138.1">+5V</text>
<text x="129.7" y="143.2">U9</text>
<text x="243.3" y="140.2" transform="rotate(-90 243.3 140.2)">18k</text>
<text x="256" y="140.9" transform="rotate(-90 256 140.9)">RN12</text>
<text x="66" y="149.5">WHEEL_RIGHT</text>
<text x="70.9" y="147">J10</text>
<text x="93" y="149.4">R14</text>
<text x="98.2" y="149.4">120R</text>
<text x="117.3" y="149.5">IN1+</text>
<text x="128.9" y="148" transform="rotate(-90 128.9 148)">VCC</text>
<text x="259.8" y="145.7" transform="rotate(-90 259.8 145.7)">GND</text>
<text x="59" y="152.1">GND</text>
<text x="82.2" y="152.1">+5V</text>
<text x="93.6" y="154.6">C14</text>
<text x="102.1" y="155.9">10nF</text>
<text x="117.3" y="154.6">IN1-</text>
<text x="133.2" y="152">OUT1</text>
<text x="93" y="159.6">R15</text>
<text x="98.2" y="159.6">120R</text>
<text x="117.3" y="159.6">IN2+</text>
<text x="93.6" y="164.8">C15</text>
<text x="102.1" y="166">10nF</text>
<text x="117.3" y="164.7">IN2-</text>
<text x="133.2" y="162.2">OUT2</text>
<text x="102.5" y="171.1">+5V</text>
<text x="128.9" y="168.7" transform="rotate(-90 128.9 168.7)">GND</text>
<text x="106.3" y="177.5">C16</text>
<text x="126.3" y="176.2">GND</text>
<text x="106.7" y="180">100nF</text>
<text x="102.2" y="186.4">GND</text>
</g>
<g font-size="1.8">
<text x="118.1" y="41.9">SW_DATA+</text>
<text x="66" y="45.7">SW_DATA+</text>
<text x="69.2" y="44.1">GND</text>
<text x="89.7" y="45.7">SW_DATA-</text>
<text x="118.1" y="44.4">SW_DATA-</text>
<text x="146.8" y="44.4">2SW_DATA_5</text>
<text x="66" y="48.3">SW_CLK+</text>
<text x="91" y="48.3">SW_CLK-</text>
<text x="118.1" y="52.1">SW_CLK+</text>
<text x="118.1" y="49.5">SW_CLK-</text>
<text x="149.3" y="49.5">SW_CLK_5</text>
<text x="104.1" y="94">WL_A+</text>
<text x="55.9" y="101.6">WL_B+</text>
<text x="55.9" y="99.1">WL_A+</text>
<text x="80.8" y="101.6">WL_B-</text>
<text x="80.8" y="99.1">WL_A-</text>
<text x="104.1" y="99.1">WL_A-</text>
<text x="140.3" y="96.5">WL_A_5</text>
<text x="224.8" y="100.3">WL_B_5</text>
<text x="104.1" y="104.1">WL_B+</text>
<text x="140.3" y="106.7">WL_B_5</text>
<text x="224.8" y="102.9">WL_A_5</text>
<text x="104.1" y="109.2">WL_B-</text>
<text x="222.2" y="125.7">SW_DATA_5</text>
<text x="222.2" y="123.2">SW_CLK_5</text>
<text x="222.2" y="128.3">WR_B_5</text>
<text x="222.2" y="130.8">WR_A_5</text>
<text x="105.4" y="148.6">WR_A+</text>
<text x="57.1" y="153.7">WR_A+</text>
<text x="81.8" y="153.7">WR_A-</text>
<text x="105.4" y="153.7">WR_A-</text>
<text x="139.2" y="151.1">2 WR_A_5</text>
<text x="57.1" y="156.2">WR_B+</text>
<text x="81.8" y="156.2">WR_B-</text>
<text x="105.4" y="158.7">WR_B+</text>
<text x="139.2" y="161.3">3 WR_B_5</text>
<text x="105.4" y="163.8">WR_B-</text>
</g>
<g font-size="1.8" fill="#848400">
<text x="259.3" y="101.2">WL_B</text>
<text x="259.3" y="103.8">WL_A</text>
<text x="256.8" y="124.1">SW_CLK</text>
<text x="256.8" y="131.7">WR_A</text>
<text x="256.8" y="129.2">WR_B</text>
<text x="256.8" y="126.6">SW_DATA</text>
</g>
</svg>
